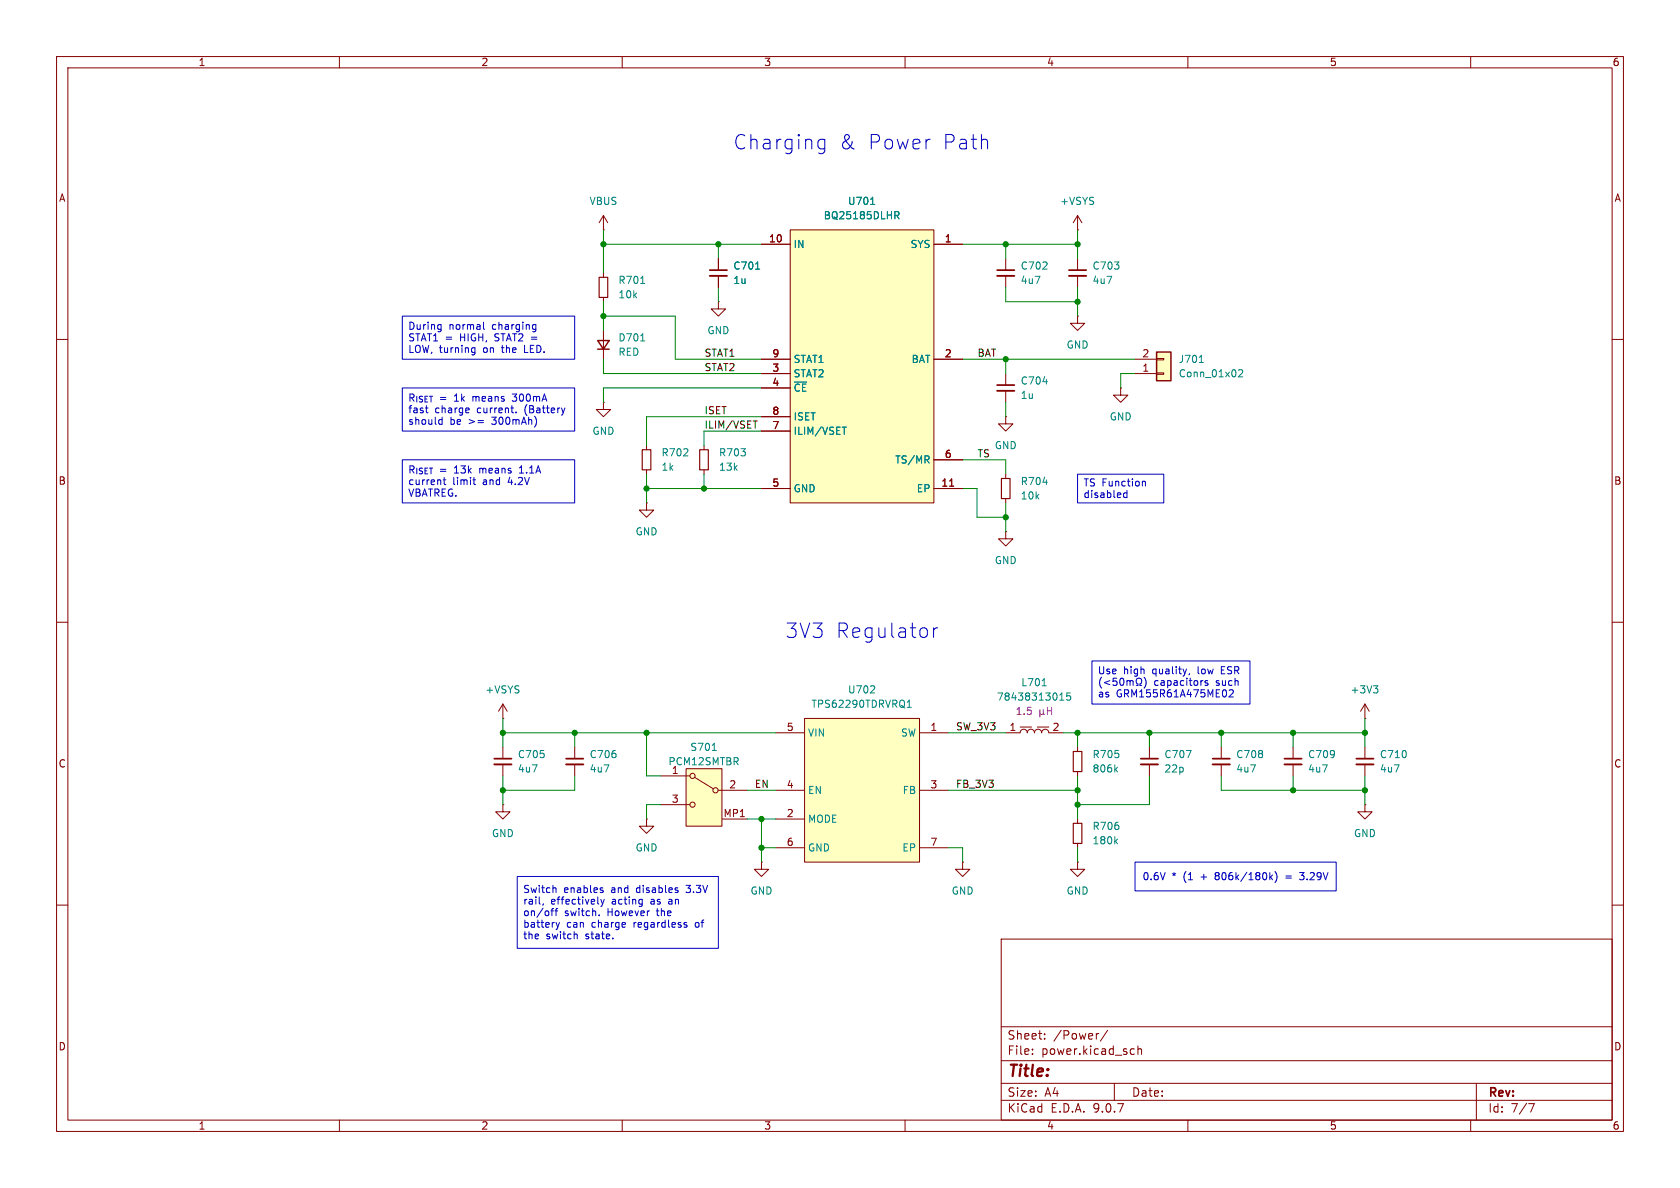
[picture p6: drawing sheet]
<svg xmlns="http://www.w3.org/2000/svg" width="297mm" height="210mm" viewBox="0 0 297 210" stroke-linecap="round" stroke-linejoin="round" font-family="sans-serif">
<path d="M0 0h297v210h-297z" fill="#fff" stroke="#fff" stroke-width=".18"/>
<g fill="none" stroke="#840000" stroke-width=".18">
<path d="M10 10h277v190h-277zM12 12h273v186h-273zM60 10v2M110 10v2M160 10v2M210 10v2M260 10v2M106.7 38.1l-.8 1.3M106.7 38.1l.7 1.3M106.7 38.1v2.5M190.5 38.1l-.8 1.3M190.5 38.1l.8 1.3"/>
<path d="M190.5 38.1v2.5M106.7 40.6h.1M106.7 48.3v.7M106.7 52.6v.7M106.7 58.4v5.1M127 53.3v1.3h-1.3l1.3 1.3 1.3-1.3h-1.3M127 53.3h.1M127 45.7v2.1M127 48.8v2M177.8 45.7v2.1M177.8 48.8v2M190.5 40.6h.1"/>
<path d="M190.5 55.9v1.3h-1.3l1.3 1.2 1.3-1.2h-1.3M190.5 55.9h.1M190.5 45.7v2.1M190.5 48.8v2M10 60h2M106.7 71.1v1.3h-1.3l1.3 1.3 1.2-1.3h-1.2M106.7 71.1h.1M114.3 78.7v.8M177.8 66v2.1M177.8 69.1v2M285 60h2M114.3 83.1v.7"/>
<path d="M177.8 94v1.3h-1.3l1.3 1.2 1.3-1.2h-1.3M177.8 94h.1M177.8 83.8v.8M177.8 88.1v.8M10 110h2M285 110h2M177.8 129.5h2.5a.64 .64 0 0 1 .7-.6 .64 .64 0 0 1 .6 .6 .64 .64 0 0 1 .6-.6 .64 .64 0 0 1 .7 .6 .64 .64 0 0 1 .6-.6 .64 .64 0 0 1 .6 .6 .64 .64 0 0 1 .7-.6 .64 .64 0 0 1 .6 .6h2.6M180.3 128.5h2.1M183.4 128.5h2M190.5 132.1v.7M190.5 136.4v.8M203.2 132.1v2"/>
<path d="M203.2 135.1v2.1M215.9 132.1v2M215.9 135.1v2.1M228.6 132.1v2M228.6 135.1v2.1M241.3 132.1v2M241.3 135.1v2.1M134.6 152.4v1.3h1.3l-1.3 1.2-1.3-1.2h1.3M134.6 152.4h.1M170.2 152.4v1.3h1.2l-1.2 1.2-1.3-1.2h1.3M170.2 152.4h.1M190.5 152.4v1.3h1.3l-1.3 1.2-1.3-1.2h1.3"/>
<path d="M190.5 152.4h.1M190.5 144.8v.7M190.5 149.1v.8M241.3 142.2v1.3h1.3l-1.3 1.3-1.3-1.3h1.3M241.3 142.2h.1M10 160h2M177 166h108v32h-108zM285 160h2M60 198v2M110 198v2M160 198v2M177 194.5h108"/>
<path d="M177 191.5h108M177 187.5h108M177 181.5h108M182.5 186.3v.1M182.5 185.5v.1M184.7 183.6v.1M184.7 182.8v.1M194.2 182.7l-.2 .1M195.8 182.1l-1.3 2M197 191.5v3M200.1 185.4l.4 .1M200.5 186.3l-.4 .1"/>
<path d="M201.2 185.5l.2-.1 .3 .1 .1 .9M201.2 184.9v1.5M210 198v2M260 198v2M261 191.5v6.5M270.2 195.1h1l-.6 1.5"/>
</g>
<path d="M125.5 47.8h3M176.3 47.8h3M189 47.8h3M176.3 68.1h3M201.7 134.1h3M214.4 134.1h3M227.1 134.1h3M239.8 134.1h3" fill="none" stroke="#840000" stroke-width=".3"/>
<path d="M125.5 48.8h3M176.3 48.8h3M189 48.8h3M176.3 69.1h3M201.7 135.1h3M214.4 135.1h3M227.1 135.1h3M239.8 135.1h3" fill="none" stroke="#840000" stroke-width=".33"/>
<path d="M105.9 49h1.5v3.6h-1.5zM113.5 79.5h1.6v3.6h-1.6zM177 84.6h1.6v3.5h-1.6zM189.7 132.8h1.6v3.6h-1.6zM189.7 145.5h1.6v3.6h-1.6z" fill="none" stroke="#840000" stroke-width=".2"/>
<g fill="none" stroke="#008484" stroke-width=".18">
<path d="M113.3 50.1h.7M133.6 47.6h.7M113.3 60.3h.7M184.4 67.5h.8M184.4 85.2h.8M184.2 121.2h.8M187.4 123.8h.7M187.5 122.8l.2-.3v1.3M189.2 122.5h-.6v.6l.1-.1h.5l.1 .2-.1 .4-.2 .2-.4-.2M197.2 136l.4 .5M197.6 135.6l-.5 .5M209.7 132.7h.9l-.6 1.2"/>
<path d="M197.2 148.7l.4 .5M197.6 148.3l-.5 .5"/>
</g>
<path d="M183.8 125.5v1.2M183.8 126.1l.2 .2h.3l.2-.2M184.5 126.1l.1 .2M184.5 125.5v.6M185.2 125v1.3M185.2 125.6h.7M185.9 125v1.3" fill="none" stroke="#840084" stroke-width=".18"/>
<path d="M105.7 60.2h2l-1 1.5zM105.7 61.7h2" fill="none" stroke="#840000" stroke-width=".25"/>
<path d="M142.2 127h20.4v25.4h-20.4z" fill="#ffffc2"/>
<path d="M124.5 78.7v.8M124.5 83.1v.7M137.2 129.5h5M137.2 139.7h5M142.2 127h20.4v25.4h-20.4zM162.6 129.5h5M162.6 139.7h5M137.2 144.8h5M137.2 149.9h5M162.6 149.9h5" fill="none" stroke="#840000" stroke-width=".18"/>
<path d="M153.9 122.5h.7M154.6 121.4v.4M160.4 125h.7M160.4 124.1l.3-.3v1.2" fill="none" stroke="#008484" stroke-width=".18"/>
<path d="M123.7 79.5h1.5v3.6h-1.5z" fill="none" stroke="#840000" stroke-width=".2"/>
<path d="M139.7 40.6h25.4v48.3h-25.4z" fill="#ffffc2"/>
<g fill="none" stroke="#840000" stroke-width=".18">
<path d="M134.6 43.2h5.1M139.7 40.6h25.4v48.3h-25.4zM165.1 43.2h5.1M134.6 63.5h5.1M134.6 66h5.1M134.6 68.6h5.1M134.6 73.7h5.1M134.6 76.2h5.1M165.1 63.5h5.1M177.8 73.7v1.2h-1.3l1.3 1.3 1.3-1.3h-1.3M177.8 73.7h.1M134.6 86.4h5.1"/>
<path d="M165.1 86.4h5.1M165.1 81.3h5.1M167.9 85.9h.7M88.9 132.1v2M88.9 135.1v2.1M88.9 142.2v1.3h-1.3l1.3 1.3 1.3-1.3h-1.3M88.9 142.2h.1M114.3 144.8v1.3h1.3l-1.3 1.2-1.3-1.2h1.3M114.3 144.8h.1"/>
</g>
<path d="M153.9 36.1h.7M158.2 37.4h.5l.2 .3-.1 .3-.6 .1M158.5 38.1l.4 .6M148.9 75.5h.7M163.8 81.3l.4 .6M164.2 80.7v.4" fill="none" stroke="#008484" stroke-width=".18"/>
<path d="M87.4 134.1h3" fill="none" stroke="#840000" stroke-width=".3"/>
<path d="M87.4 135.1h3" fill="none" stroke="#840000" stroke-width=".33"/>
<path d="M121.3 135.9h6.3v10.2h-6.3z" fill="#ffffc2"/>
<g fill="none" stroke="#840000" stroke-width=".18">
<path d="M114.3 88.9v1.3h-1.3l1.3 1.2 1.3-1.2h-1.3M114.3 88.9h.1M88.9 127h.1M88.9 124.5l-.8 1.2M88.9 124.5l.8 1.2M88.9 124.5v2.5M101.6 132.1v2M101.6 135.1v2.1M116.8 137.2h5.1M121.3 135.9h6.3v10.2h-6.3zM122.8 137.4l3.3 2M127 139.7h5.1"/>
<path d="M241.3 127h.1M241.3 124.5l-.8 1.2M241.3 124.5l.8 1.2M241.3 124.5v2.5M116.8 142.2h5.1M127.7 144.8h4.4"/>
<circle cx="122.4" cy="137.2" r=".46"/>
<circle cx="126.5" cy="139.7" r=".46"/>
<circle cx="122.4" cy="142.2" r=".46"/>
</g>
<path d="M125.9 132.7h.7M242.8 121.2h.8l-.4 .5M243.4 121.7l.2 .3v.3l-.2 .2" fill="none" stroke="#008484" stroke-width=".18"/>
<path d="M100.1 134.1h3" fill="none" stroke="#840000" stroke-width=".3"/>
<path d="M100.1 135.1h3" fill="none" stroke="#840000" stroke-width=".33"/>
<path d="M204.5 62.2h2.5v5.1h-2.5z" fill="#ffffc2"/>
<path d="M204.5 62.2h2.5v5.1h-2.5z" fill="none" stroke="#840000" stroke-width=".25"/>
<g fill="none" stroke="#840000" stroke-width=".18">
<path d="M127 45.7v2.1M127 48.8v2M134.6 43.2h5.1M165.1 43.2h5.1M134.6 66h5.1M134.6 63.5h5.1M134.6 68.6h5.1M134.6 73.7h5.1M134.6 76.2h5.1M165.1 63.5h5.1M198.1 68.6v1.3h-1.3l1.3 1.2 1.3-1.2h-1.3M198.1 68.6h.1"/>
<path d="M200.7 66h3.8M200.7 63.5h3.8M204.5 65.9h1.2v.3h-1.2zM204.5 63.4h1.2v.2h-1.2zM134.6 86.4h5.1M165.1 86.4h5.1M165.1 81.3h5.1M167.9 85.9h.7"/>
</g>
<path d="M153.9 36.1h.7M158.2 37.4h.5l.2 .3-.1 .3-.6 .1M158.5 38.1l.4 .6M133.6 47.6h.7M148.9 75.5h.7M212 64.1h.7M219 65.5l.5-.2 .2 .4-.8 .9h.8M163.8 81.3l.4 .6M164.2 80.7v.4" fill="none" stroke="#008484" stroke-width=".18"/>
<path d="M133.1 74.4h.8" fill="none" stroke="#000" stroke-width=".18"/>
<g fill="none" stroke="#008400" stroke-width=".18">
<path d="M106.7 40.6v7.7M106.7 53.3v5.1M106.7 43.2h27.9M106.7 55.9h12.7v7.6h15.2M127 43.2v2.5M127 50.8v2.5M170.2 43.2h20.3M177.8 50.8v2.5h12.7M177.8 43.2v2.5M190.5 40.6v5.1M190.5 50.8v5.1M106.7 63.5v2.5h27.9"/>
<path d="M134.6 68.6h-27.9v2.5M134.6 73.7h-20.3v5M134.6 76.2h-10.1v2.5M170.2 63.5h30.5M177.8 63.5v2.5M177.8 71.1v2.6M200.7 66h-2.6v2.6M114.3 86.4h20.3M114.3 83.8v5.1M124.5 83.8v2.6M170.2 81.3h7.6v2.5M170.2 86.4h2.5v5h5.1"/>
<path d="M177.8 88.9v5.1M88.9 129.5h48.3M88.9 127v5.1M88.9 137.2v5M101.6 137.2v2.5h-12.7M101.6 129.5v2.6M114.3 129.5v7.7h2.5M132.1 139.7h5.1M167.6 139.7h22.9M167.6 129.5h10.2M188 129.5h53.3M190.5 129.5v2.6"/>
<path d="M190.5 137.2v7.6M203.2 137.2v5h-12.7M203.2 129.5v2.6M215.9 137.2v2.5h25.4M215.9 129.5v2.6M228.6 129.5v2.6M228.6 137.2v2.5M241.3 127v5.1M241.3 137.2v5M116.8 142.2h-2.5v2.6M132.1 144.8h5.1M134.6 144.8v7.6"/>
<path d="M134.6 149.9h2.6M167.6 149.9h2.6v2.5M190.5 149.9v2.5"/>
</g>
<g fill="none" stroke="#0000c2" stroke-width=".18">
<path d="M144.8 26.2l.3 .1 .7-.1M144.8 24.7l.3-.1 .7 .1M145.8 24.6v2.1a.69 .69 0 0 1-.8 .5M71.1 55.9h30.5v7.6h-30.5zM77.6 57.4h.4M78 57.4v1l-.3 .2M78 58.2h-.4M85.5 57v1l.2 .2M94.4 57.4h.3M94.7 58.2h-.3M94.7 57.4v1l-.2 .2M71.1 68.6h30.5v7.6h-30.5z"/>
<path d="M75.4 72.9l.3 .1M78.2 73.7v1.3M78.2 75h-.4M82.8 72.1l.1 .3-.6 .1M82.9 72.9l-.1 .1M83.5 62.3h.5M83.5 61.5h.5M84 61.5v1l-.2 .2h-.3M91.2 72.8v.2M99.9 72.1l-.3 .9M71.1 81.3h30.5v7.6h-30.5zM78.5 84.4v1.1l.3 .2"/>
<path d="M83.6 84.8h.5M83.8 84.4v1.1l.3 .2M91.8 83.6h.8M91.9 82.7h-.1M190.5 83.8h15.2v5.1h-15.2zM199.2 86.7v1.3M199.2 87.2l-.3-.1-.3 .3 .1 .5h.5M202 85.1h.4l.1 .8M165 111v1.7M165.8 111a.65 .65 0 0 0-.8 .5M193 116.8h28v7.7h-28zM196.8 119.9v.6l.1-.1h.5l.1 .5-.3 .3-.4-.2"/>
<path d="M198.1 120a.75 .75 0 0 0 .3 1.2l.2-.3 .1-.5M202.4 120a1.47 1.47 0 0 1-.1 1.6M210.3 119.1l-.1 .2M194.5 120.1a1.48 1.48 0 0 0 .3 1.5M196.2 120.3l-1 .4 1 .3M199.2 120.3v.9M199.8 120.5v.7M200.3 120.5v.7M200.9 120.3v.4l.3 .2v.3h-.3M201.8 120.3v.4l-.3 .2v.3h.3M212.5 120.3h.2M213.5 120.4l-.3-.1-.2 .2 .1 .2 .4 .1v.3h-.5"/>
<path d="M218 122.2v.3l-.7 .7h.7M91.4 154.9h35.6v12.7h-35.6zM96.1 159.8l-.2 .2M97.9 156.9l.4 .2v.7M105.7 159.8h.2M106.2 159l.3 .8M106.3 156.9l.3 .1M106.3 157.4h.3v.2l-.1 .2h-.3M106.5 159.8l-.3 .4M106.8 159l-.3 .8M113.4 159h.1M113.5 159v1.1"/>
<path d="M113.5 159.8h-.1M119.7 157.4l.2 .1-.2 .3M119.7 156.9l.1 .1M200.7 152.4h35.5v5.1h-35.5zM224.6 155l.4 .5M225 154.7l-.5 .5M225.4 154.1a1.46 1.46 0 0 1 0 1.9M227.3 154.9h1M227.3 155.2h1M229.7 154.2h.8l-.4 .5h.2M229.7 155.4l.6 .1M97.6 160.8v1.1"/>
<path d="M98.3 160.8v1.1M98.3 163.1l.3 .8M98.6 163.9l-.3 .4M98.9 163.1l-.3 .8M101.9 165.1l.1 .2v.7M105.9 161.7v.2M121.1 163.5l.3 .1 .1 .1-.2 .2h-.3M121.1 163.1h.3"/>
</g>
<g fill="#008400" stroke="#008400" stroke-width=".18">
<circle cx="124.5" cy="86.4" r=".46"/>
<circle cx="177.8" cy="91.4" r=".46"/>
<circle cx="177.8" cy="63.5" r=".46"/>
<circle cx="134.6" cy="144.8" r=".46"/>
<circle cx="134.6" cy="149.9" r=".46"/>
<circle cx="127" cy="43.2" r=".46"/>
<circle cx="106.7" cy="43.2" r=".46"/>
<circle cx="190.5" cy="53.3" r=".46"/>
<circle cx="106.7" cy="55.9" r=".46"/>
<circle cx="190.5" cy="43.2" r=".46"/>
<circle cx="177.8" cy="43.2" r=".46"/>
<circle cx="88.9" cy="139.7" r=".46"/>
<circle cx="114.3" cy="129.5" r=".46"/>
<circle cx="114.3" cy="86.4" r=".46"/>
<circle cx="101.6" cy="129.5" r=".46"/>
<circle cx="88.9" cy="129.5" r=".46"/>
<circle cx="228.6" cy="139.7" r=".46"/>
<circle cx="190.5" cy="129.5" r=".46"/>
<circle cx="203.2" cy="129.5" r=".46"/>
<circle cx="228.6" cy="129.5" r=".46"/>
<circle cx="190.5" cy="142.2" r=".46"/>
<circle cx="190.5" cy="139.7" r=".46"/>
<circle cx="215.9" cy="129.5" r=".46"/>
<circle cx="241.3" cy="139.7" r=".46"/>
<circle cx="241.3" cy="129.5" r=".46"/>
</g>
<g font-size="3.5" fill="#0000c2">
<text x="129.6" y="26.6">Charging</text>
<text x="148.3" y="26.6">&amp;</text>
<text x="153.4" y="26.6">Power</text>
<text x="166.5" y="26.6">Path</text>
<text x="138.8" y="113">3V3</text>
<text x="147.7" y="113">Regulator</text>
</g>
<text font-size="2.8" fill="#840000" x="178" y="190.9">Title:</text>
<g font-size="2.1" fill="#840000">
<text x="178" y="184">Sheet:</text>
<text x="186.2" y="184">/Power/</text>
<text x="178" y="186.7">File:</text>
<text x="184.1" y="186.7">power.kicad_sch</text>
<text x="178" y="196.9">KiCad</text>
<text x="178" y="194.1">Size:</text>
<text x="184.7" y="194.1">A4</text>
<text x="185.7" y="196.9">E.D.A.</text>
<text x="193.3" y="196.9">9.0.7</text>
<text x="200" y="194.1">Date:</text>
<text x="263" y="194.3">Rev:</text>
<text x="263" y="196.9">Id:</text>
<text x="267.1" y="196.9">7/7</text>
</g>
<g font-size="1.8" fill="#840000">
<text x="35" y="11.9">1</text>
<text x="85" y="11.9">2</text>
<text x="135" y="11.9">3</text>
<text x="185" y="11.9">4</text>
<text x="235" y="11.9">5</text>
<text x="285" y="11.9">6</text>
<text x="10.3" y="35.9">A</text>
<text x="285.3" y="35.9">A</text>
<text x="135.8" y="42.9">10</text>
<text x="166.9" y="42.9">1</text>
<text x="136.5" y="63.2">9</text>
<text x="136.5" y="65.8">3</text>
<text x="166.9" y="63.2">2</text>
<text x="201.9" y="65.8">1</text>
<text x="201.9" y="63.2">2</text>
<text x="136.5" y="68.3">4</text>
<text x="136.5" y="73.4">8</text>
<text x="136.5" y="75.9">7</text>
<text x="166.9" y="81">6</text>
<text x="10.3" y="85.9">B</text>
<text x="136.5" y="86.1">5</text>
<text x="166.3" y="86.1">11</text>
<text x="285.3" y="85.9">B</text>
<text x="139" y="129.3">5</text>
<text x="164.4" y="129.3">1</text>
<text x="178.4" y="129.3">1</text>
<text x="186" y="129.3">2</text>
<text x="10.3" y="135.9">C</text>
<text x="118.7" y="136.9">1</text>
<text x="285.3" y="135.9">C</text>
<text x="118.7" y="142">3</text>
<text x="128.8" y="139.4">2</text>
<text x="139" y="139.4">4</text>
<text x="164.4" y="139.4">3</text>
<text x="127.8" y="144.5">MP1</text>
<text x="139" y="144.5">2</text>
<text x="139" y="149.6">6</text>
<text x="164.4" y="149.6">7</text>
<text x="10.3" y="185.9">D</text>
<text x="285.3" y="185.9">D</text>
<text x="35" y="199.9">1</text>
<text x="85" y="199.9">2</text>
<text x="135" y="199.9">3</text>
<text x="185" y="199.9">4</text>
<text x="235" y="199.9">5</text>
<text x="285" y="199.9">6</text>
</g>
<g font-size="1.8" fill="#008484">
<text x="104.1" y="36.4">VBUS</text>
<text x="145.5" y="39">BQ25185DLHR</text>
<text x="149.8" y="36.4">U701</text>
<text x="187.3" y="36.4">+VSYS</text>
<text x="129.5" y="47.9">C701</text>
<text x="140.2" y="44">IN</text>
<text x="160.9" y="44">SYS</text>
<text x="180.3" y="47.9">C702</text>
<text x="193" y="47.9">C703</text>
<text x="109.2" y="50.4">R701</text>
<text x="109.2" y="52.9">10k</text>
<text x="129.5" y="50.4">1u</text>
<text x="180.3" y="50.4">4u7</text>
<text x="193" y="50.4">4u7</text>
<text x="125" y="59.3">GND</text>
<text x="109.2" y="60.6">D701</text>
<text x="109.2" y="63.1">RED</text>
<text x="140.2" y="64.4">STAT1</text>
<text x="161.1" y="64.4">BAT</text>
<text x="188.5" y="61.8">GND</text>
<text x="208.3" y="64.4">J701</text>
<text x="140.2" y="66.9">STAT2</text>
<text x="140.2" y="69.4">~{CE}</text>
<text x="180.3" y="68.2">C704</text>
<text x="180.3" y="70.7">1u</text>
<text x="208.3" y="66.9">Conn_01x02</text>
<text x="104.6" y="77.1">GND</text>
<text x="140.2" y="74.5">ISET</text>
<text x="140.2" y="77.1">ILIM/VSET</text>
<text x="196.1" y="74.5">GND</text>
<text x="116.8" y="80.9">R702</text>
<text x="116.8" y="83.4">1k</text>
<text x="127" y="80.9">R703</text>
<text x="127" y="83.4">13k</text>
<text x="158.2" y="82.1">TS/MR</text>
<text x="175.8" y="79.6">GND</text>
<text x="140.2" y="87.2">GND</text>
<text x="162" y="87.2">EP</text>
<text x="180.3" y="86">R704</text>
<text x="180.3" y="88.5">10k</text>
<text x="112.3" y="94.8">GND</text>
<text x="175.8" y="99.9">GND</text>
<text x="85.7" y="122.8">+VSYS</text>
<text x="143.3" y="125.3">TPS62290TDRVRQ1</text>
<text x="149.8" y="122.8">U702</text>
<text x="176.1" y="124.1">78438313015</text>
<text x="180.5" y="121.5">L701</text>
<text x="238.7" y="122.8">+3V3</text>
<text x="142.7" y="130.4">VIN</text>
<text x="159.2" y="130.4">SW</text>
<text x="91.4" y="134.2">C705</text>
<text x="91.4" y="136.8">4u7</text>
<text x="104.1" y="134.2">C706</text>
<text x="104.1" y="136.8">4u7</text>
<text x="118.1" y="135.5">PCM12SMTBR</text>
<text x="121.9" y="132.9">S701</text>
<text x="193" y="134.2">R705</text>
<text x="193" y="136.8">806k</text>
<text x="205.7" y="134.2">C707</text>
<text x="205.7" y="136.8">22p</text>
<text x="218.4" y="134.2">C708</text>
<text x="218.4" y="136.8">4u7</text>
<text x="231.1" y="134.2">C709</text>
<text x="231.1" y="136.8">4u7</text>
<text x="243.8" y="134.2">C710</text>
<text x="243.8" y="136.8">4u7</text>
<text x="142.7" y="140.6">EN</text>
<text x="159.5" y="140.6">FB</text>
<text x="86.9" y="148.2">GND</text>
<text x="142.7" y="145.6">MODE</text>
<text x="193" y="146.9">R706</text>
<text x="193" y="149.5">180k</text>
<text x="239.3" y="148.2">GND</text>
<text x="112.3" y="150.7">GND</text>
<text x="142.7" y="150.7">GND</text>
<text x="159.4" y="150.7">EP</text>
<text x="132.6" y="158.3">GND</text>
<text x="168.1" y="158.3">GND</text>
<text x="188.5" y="158.3">GND</text>
</g>
<g font-size="1.8" fill="#0000c2">
<text x="72.1" y="58.5">During</text>
<text x="79.4" y="58.5">normal</text>
<text x="87.1" y="58.5">charging</text>
<text x="72.1" y="60.6">STAT1 =</text>
<text x="72.1" y="62.6">LOW, turning</text>
<text x="81.4" y="60.6">HIGH,</text>
<text x="85.5" y="62.6">on</text>
<text x="87.7" y="60.6">STAT2 =</text>
<text x="89" y="62.6">the</text>
<text x="93.1" y="62.6">LED.</text>
<text x="72.1" y="71.2">R_{ISET} 1k</text>
<text x="77.7" y="71.2">=</text>
<text x="83.8" y="71.2">means</text>
<text x="91.1" y="71.2">300mA</text>
<text x="72.1" y="73.3">fast</text>
<text x="72.1" y="75.3">should</text>
<text x="76.9" y="73.3">charge</text>
<text x="79.5" y="75.3">be</text>
<text x="82.9" y="75.3">&gt;=</text>
<text x="84.5" y="73.3">current.</text>
<text x="87.3" y="75.3">300mAh)</text>
<text x="93" y="73.3">(Battery</text>
<text x="72.1" y="83.9">R_{ISET} 13k</text>
<text x="77.7" y="83.9">=</text>
<text x="85" y="83.9">means</text>
<text x="92.3" y="83.9">1.1A</text>
<text x="72.1" y="86">current</text>
<text x="72.1" y="88">VBATREG.</text>
<text x="80" y="86">limit</text>
<text x="85.5" y="86">and</text>
<text x="90.1" y="86">4.2V</text>
<text x="191.5" y="86.2">TS Function</text>
<text x="191.5" y="88.2">disabled</text>
<text x="194" y="119.5">Use</text>
<text x="198.6" y="119.5">high</text>
<text x="203.8" y="119.5">quality,</text>
<text x="212" y="119.5">low</text>
<text x="216.3" y="119.5">ESR</text>
<text x="194" y="123.6">as</text>
<text x="197.3" y="123.6">GRM155R61A475ME02</text>
<text x="204" y="121.6">capacitors</text>
<text x="215.1" y="121.6">such</text>
<text x="201.9" y="155.8">0.6V</text>
<text x="207.2" y="155.8">*</text>
<text x="209.3" y="155.8">(1</text>
<text x="212.5" y="155.8">+</text>
<text x="215.3" y="155.8">806k/180k)</text>
<text x="230.7" y="155.8">3.29V</text>
<text x="92.4" y="158.1">Switch</text>
<text x="92.4" y="160.1">rail,</text>
<text x="97.4" y="160.1">effectively</text>
<text x="99.7" y="158.1">enables</text>
<text x="108.2" y="158.1">and</text>
<text x="108.3" y="160.1">acting</text>
<text x="112.8" y="158.1">disables</text>
<text x="115.3" y="160.1">as</text>
<text x="118.7" y="160.1">an</text>
<text x="121.8" y="158.1">3.3V</text>
<text x="92.4" y="162.2">on/off</text>
<text x="92.4" y="164.2">battery</text>
<text x="92.4" y="166.2">the</text>
<text x="96.5" y="166.2">switch</text>
<text x="99.8" y="162.2">switch.</text>
<text x="100.2" y="164.2">can</text>
<text x="103.6" y="166.2">state.</text>
<text x="104.7" y="164.2">charge</text>
<text x="107.5" y="162.2">However</text>
<text x="112.3" y="164.2">regardless</text>
<text x="116.4" y="162.2">the</text>
<text x="123.4" y="164.2">of</text>
</g>
<g font-size="1.8">
<text x="124.5" y="63.2">STAT1</text>
<text x="124.5" y="65.7">STAT2</text>
<text x="172.7" y="63.2">BAT</text>
<text x="124.5" y="73.3">ISET</text>
<text x="124.5" y="75.9">ILIM/VSET</text>
<text x="172.7" y="80.9">TS</text>
<text x="168.9" y="129.2">SW_3V3</text>
<text x="133.3" y="139.4">EN</text>
<text x="168.9" y="139.4">FB_3V3</text>
</g>
<text font-size="1.8" fill="#840084" x="179.5" y="126.6">1.5</text>
</svg>
